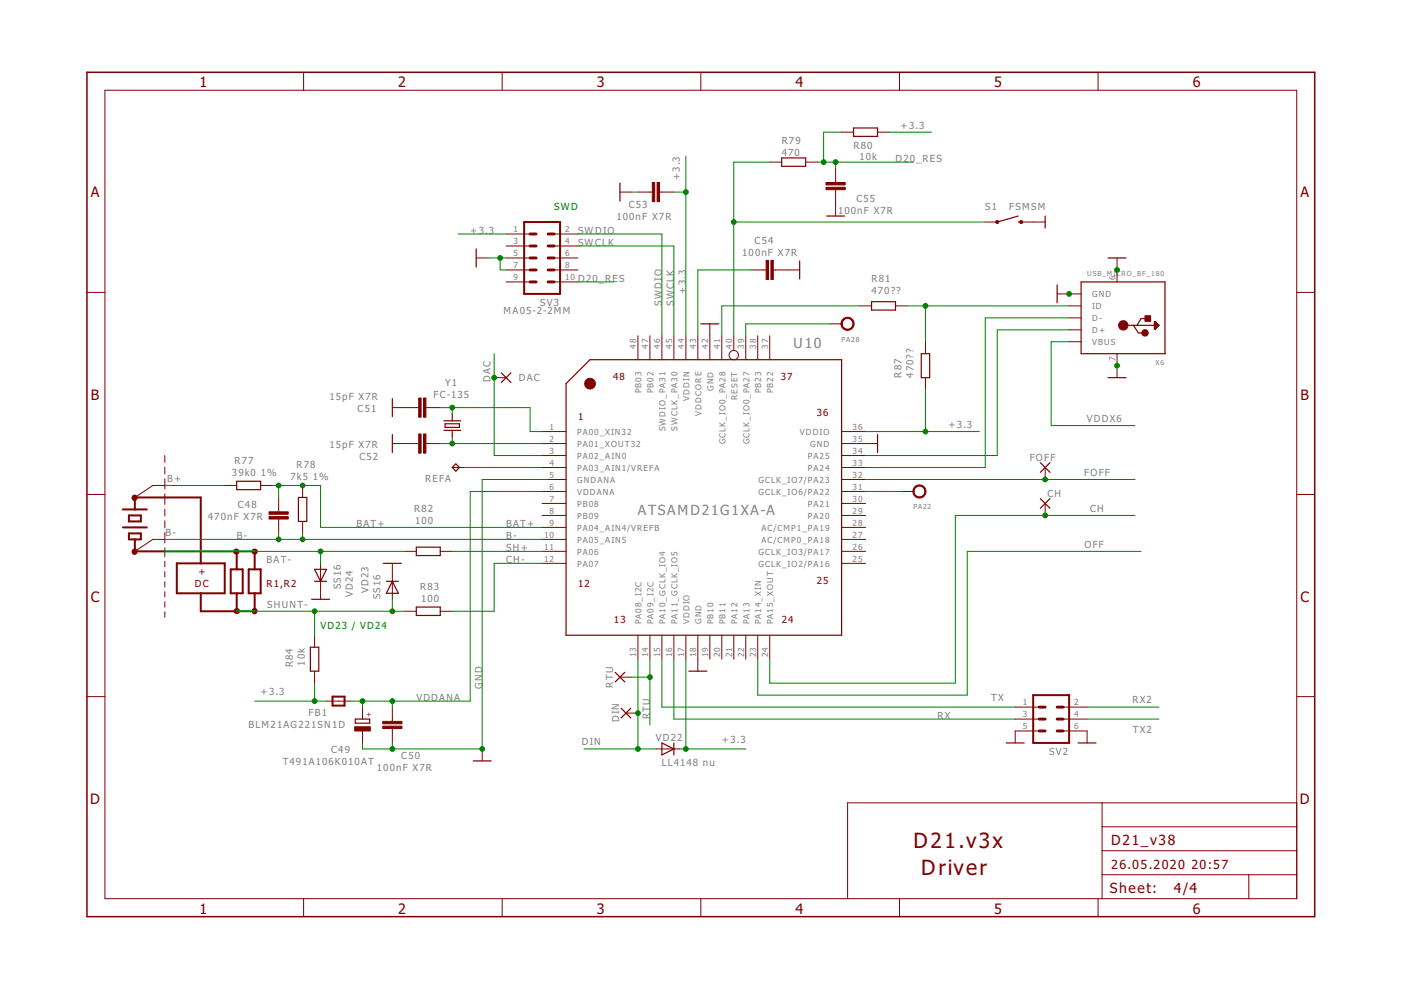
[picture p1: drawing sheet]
<svg xmlns="http://www.w3.org/2000/svg" width="297mm" height="210mm" viewBox="0 0 297 210" stroke-linecap="round" stroke-linejoin="round" font-family="sans-serif">
<g fill="none" stroke="#800000" stroke-width=".42">
<path d="M111.1 47.1h7.6v15.2h-7.6zM26.1 108h5M26.1 111.8h5M27.3 109.3h2.6v1.3h-2.6zM27.3 113.1h2.6v1.3h-2.6zM28.6 108v-2.5h14v13.9M28.6 114.4v2.5h6.3M37.5 119.4h10.1v6.4h-10.1zM50.2 116.9v3.8M54 116.9v3.8M42.6 125.8v3.8h7.6v-3.8M48.9 120.7h2.6v5.1h-2.6z"/>
<path d="M52.7 120.7h2.6v5.1h-2.6zM54 125.8v3.8M70.5 147.7h2.5v1.9h-2.5zM219.1 147.4h7.6v10.1h-7.6z"/>
</g>
<g fill="none" stroke="#800000" stroke-width=".21">
<path d="M22.2 19.1h252.7v171.4h-252.7zM64.4 15.3v3.8M106.5 15.3v3.8M148.6 15.3v3.8M190.7 15.3v3.8M232.8 15.3v3.8M163.2 34.4h2.5M170.8 34.4h2.6M177.2 35.6v3.1M178.4 28h2.6M186.1 28h2.5M101 54.7h2.5"/>
<path d="M107.3 57.2h5.1M107.3 49.6h5.1M107.3 52.2h5.1M107.3 54.7h5.1M107.3 59.8h5.1M117.5 57.2h5.1M117.5 49.6h5.1M117.5 52.2h5.1M117.5 54.7h5.1M117.5 59.8h5.1M131.4 40.7h2.6M135.3 40.7h3"/>
<path d="M139.8 40.7h3.1M159.4 57.2h3M164 57.2h5.5M177.2 40.2v5.6M208.9 47.1h2.5M216.5 47.1h5.1M236.8 54.7v5.1M18.4 62h3.8M135.3 71.2v5.1M137.8 71.2v5.1M140.3 71.2v5.1M142.9 71.2v5.1"/>
<path d="M145.4 71.2v5.1M148 71.2v5.1M150.5 68.7v7.6M153 71.2v5.1M155.6 71.2v3.1M158.1 71.2v5.1M160.7 71.2v5.1M163.2 71.2v5.1M175.9 68.7h2.5M182.2 64.9h2.6M189.9 64.9h2.5M196.2 72.5v2.5"/>
<path d="M224.1 62.3h5.1M226.7 64.9h2.5M226.7 69.9h2.5M226.7 67.4h2.5M226.7 72.5h2.5M236.8 75v5.1M274.9 62h3.8M34.9 96.6v1.4M34.9 99v1.5M83.2 86.4h5.6M83.2 94h5.6M90.3 86.4h3"/>
<path d="M90.3 94h3M95.9 99.1h2.5M104.8 80.1h2.5M114.9 94h5.1M114.9 91.5h5.1M114.9 96.6h5.1M114.9 99.1h5.1M178.4 94h7.7M178.4 91.5h5.1M178.4 96.6h5.1M178.4 99.1h5.1M196.2 80.1v2.5"/>
<path d="M221.6 99.1v2.6M18.4 104.8h3.8M34.9 101.5v2.2M34.9 104.7v2.3M34.9 107.9v1.5M34.9 110.4v1.5M34.9 112.9v2.2M34.9 116.1v1.9M34.9 119v1.2M34.9 102.9h-2.5l-3.8 2.6M34.9 114.4h-2.5l-3.8 2.5M47.6 102.9h2.6"/>
<path d="M55.3 102.9h2.5M59.1 105.5v3M59.1 110v3.1M64.2 102.9v2.6M64.2 110.6v2.5M68 119.4v7.7M83.2 119.4v7.7M85.7 116.9h2.6M93.3 116.9h2.6M114.9 114.4h5.1M114.9 111.8h5.1M114.9 116.9h5.1"/>
<path d="M114.9 119.4h5.1M114.9 104.2h5.1M114.9 101.7h5.1M114.9 106.7h5.1M114.9 109.3h5.1M178.4 114.4h5.1M178.4 111.8h5.1M178.4 116.9h5.1M178.4 119.4h5.1M178.4 104.2h5.1M178.4 101.7h5.1M178.4 106.7h5.1"/>
<path d="M178.4 109.3h5.1M191.1 104.2h2.6M221.6 106.7v2.6M274.9 104.8h3.8M34.9 121.2v1.1M34.9 123.3v1.2M34.9 125.5v1.1M34.9 127.6v1.1M34.9 129.7v1.2M66.7 134.7v2.5M85.7 129.6h2.6M93.3 129.6h2.6"/>
<path d="M135.3 134.7v5.1M137.8 134.7v5.1M140.3 134.7v5.1M142.9 134.7v5.1M145.4 134.7v5.1M148 134.7v7.6M150.5 134.7v5.1M153 134.7v5.1M155.6 134.7v5.1M158.1 134.7v5.1M160.7 134.7v5.1M163.2 134.7v5.1"/>
<path d="M18.4 147.7h3.8M66.7 142.3v2.5M69.2 148.7h5.1M76.9 149.9v2.6M76.9 155v2.5M83.2 149.9v3.1M83.2 154.5v3M102.2 158.8v2.5M131.4 143.6h2.6M132.7 151.2h2.6M139.1 158.8h5M215.2 149.9h5.1"/>
<path d="M215.2 152.5h5.1M220.3 155h-5.1v2.5M225.4 155h5.1v2.5M225.4 149.9h5.1M225.4 152.5h5.1M274.9 147.7h3.8M233.7 170.2v20.3M233.7 175.3h41.2M274.9 170.2h-95.2v20.3M64.4 190.5v3.9M106.5 190.5v3.9M148.6 190.5v3.9"/>
<path d="M190.7 190.5v3.9M232.8 190.5v3.9M233.7 185.5h41.2M233.7 180.4h41.2M264.8 185.5v5"/>
<circle cx="155.6" cy="75.3" r=".99"/>
</g>
<path d="M28.5 105.5v.1M28.5 116.9v.1M50.1 116.9h.1M53.9 116.9h.1M50.2 129.6h.1M54 129.5v.1" fill="none" stroke="#800000" stroke-width="1.3"/>
<path d="M18.4 15.3h260.3v179.1h-260.3z" fill="none" stroke="#800000" stroke-width=".32"/>
<g fill="none" stroke="#800000" stroke-width=".25">
<path d="M131.4 38.8v3.8M165.7 33.5h5.1v1.8h-5.1zM181 27.1h5.1v1.8h-5.1zM101 52.8v3.8M169.5 55.3v3.8M175.3 45.8h3.8M215.9 47.1h.6M215.9 45.8l-4.5 1.3M221.6 45.8v2.5M234.9 54.7h3.8M106.3 79.1l2 2M108.3 79.1l-2 2"/>
<path d="M148.6 68.7h3.8M184.8 64h5.1v1.7h-5.1zM195.3 75h1.8v5.1h-1.8zM224.1 60.4v3.8M238.2 69h6.6M240.3 69l1.1 1.6h1M243.1 67.5h-1.2l-.8 1.5M244.8 68.2h.2l.8 .8-.8 .8h-.2zM245 68.4v1.4M245.4 69l-.2-.4v.8l.4-.4M247 75v-15.2h-17.8v15.2h17.8M83.2 84.5v3.8"/>
<path d="M83.2 92.1v3.8M94.1 91.2h3.6M94.1 89.2h3.6M94.4 89.9h3v.7h-3zM95.9 87.7v1.5M95.9 91.2v1.6M96.6 98.4l.8 .7-.8 .8-.7-.8zM120 81.3l5.1-5h53.3v58.4h-58.4zM186.1 92.1v3.8M220.6 98.1l2 2M222.6 98.1l-2 2M234.9 80.1h3.8"/>
<path d="M50.2 102h5.1v1.8h-5.1zM63.3 105.5h1.7v5.1h-1.7zM81.3 119.4h3.8M88.3 116h5v1.8h-5zM220.6 105.7l2 2.1M222.6 105.7l-2 2.1M65.8 137.2h1.8v5.1h-1.8zM66.1 127.1h3.8M66.7 123.3h2.5M66.7 120.7h2.5l-1.2 2.6zM81.9 123.3h2.6M83.2 123.3l1.3 2.5h-2.6z"/>
<path d="M88.3 128.7h5v1.8h-5zM75.3 152.5h3.1v.8h-3.1zM130.4 142.6l2.1 2M131.7 150.2l2 2M132.5 142.6l-2.1 2M133.7 150.2l-2 2M140.3 157.5l2.6 1.3-2.6 1.3zM142.9 157.5v2.6M146 142.3h3.9M213.3 157.5h3.8M228.6 157.5h3.8M100.3 161.3h3.8"/>
</g>
<g fill="#800000" stroke="#800000" stroke-width=".21">
<path d="M175.1 38.7h4.1v.5h-4.1z"/>
<path d="M175.1 39.7h4.1v.5h-4.1z"/>
<path d="M162.4 55.2h.5v4.1h-.5z"/>
<path d="M163.4 55.2h.6v4.1h-.6z"/>
<path d="M138.3 38.7h.5v4.1h-.5z"/>
<path d="M139.3 38.7h.5v4.1h-.5z"/>
<path d="M81.2 154h4v.5h-4z"/>
<path d="M81.2 153h4v.5h-4z"/>
<path d="M75.2 154.1h3.3v.9h-3.3z"/>
<path d="M88.8 84.4h.5v4.1h-.5z"/>
<path d="M89.8 84.4h.5v4.1h-.5z"/>
<path d="M88.8 92h.5v4.1h-.5z"/>
<path d="M89.8 92h.5v4.1h-.5z"/>
<path d="M57 109.5h4.1v.5h-4.1z"/>
<path d="M57 108.5h4.1v.5h-4.1z"/>
<path d="M242.8 67h1.1v1.1h-1.1z"/>
</g>
<g fill="#800000" stroke="#800000" stroke-width=".21">
<path d="M193.9 103.3a1.4 1.4 0 0 1 2.2 .1 1.4 1.4 0 0 1-.8 2.1 1.4 1.4 0 0 1-1.8-1.3h.3a1.14 1.14 0 0 1 1.7-.9 1.14 1.14 0 0 1 .1 1.9 1.14 1.14 0 0 1-1.8-.7v-.3h-.3z" fill-rule="evenodd"/>
<path d="M178.7 67.7a1.4 1.4 0 0 1 2.2 .2 1.4 1.4 0 0 1-.8 2.1 1.4 1.4 0 0 1-1.8-1.3h.3a1.14 1.14 0 0 1 1.6-1 1.14 1.14 0 0 1 .2 1.9 1.14 1.14 0 0 1-1.8-.7v-.2h-.3z" fill-rule="evenodd"/>
<circle cx="125.1" cy="81.3" r="1.15"/>
<circle cx="238.2" cy="69" r="1.01"/>
<circle cx="242.8" cy="70.6" r=".7"/>
<circle cx="211.4" cy="47.1" r=".33"/>
<circle cx="216.5" cy="47.1" r=".33"/>
</g>
<g fill="none" stroke="#800000" stroke-width=".61">
<path d="M112.4 54.7h1.3M112.4 52.2h1.3M112.4 49.6h1.3M112.4 59.8h1.3M112.4 57.2h1.3M116.2 54.7h1.3M116.2 52.2h1.3M116.2 49.6h1.3M116.2 59.8h1.3M116.2 57.2h1.3M220.3 155h1.3M220.3 152.5h1.3"/>
<path d="M220.3 149.9h1.3M224.1 155h1.3M224.1 152.5h1.3M224.1 149.9h1.3"/>
</g>
<g fill="none" stroke="#008000" stroke-width=".21">
<path d="M145.4 33.1v38.1M163.2 34.4h-7.6v36.8M173.4 34.4h20.3M177.2 34.4v1.2M178.4 28h-3.8v6.4M188.6 28h8.9M97.2 49.6h10.1M103.5 54.7h3.8M106 54.7v2.5h1.3M122.6 49.6h17.7v21.6M122.6 59.8h7.6M122.6 52.2h20.3v19"/>
<path d="M134 40.7h1.3M142.9 40.7h2.5M155.6 47.1h53.3M159.4 57.2h-11.4v14M104.8 75v21.6h10.1M175.9 68.7h-17.8v2.5M182.2 64.9h-29.2v6.3M192.4 64.9h34.3M196.2 64.9v7.6M226.7 69.9h-15.3v26.7h-27.9M226.7 67.4h-17.8v31.7h-25.4M226.7 72.5h-3.8v17.7h17.7"/>
<path d="M93.3 86.4h19.1v5.1h2.5M93.3 94h21.6M95.9 86.4v1.3M95.9 92.8v1.2M98.4 99.1h16.5M183.5 91.5h24.1M196.2 82.6v8.9M34.9 116.9h50.8M34.9 102.9h12.7M34.9 114.4h80M57.8 102.9h10.2v8.9h46.9M59.1 102.9v2.6"/>
<path d="M59.1 113.1v1.3M64.2 113.1v1.3M68 116.9v2.5M95.9 116.9h19M114.9 104.2h-15.2v44.5h-25.4M114.9 119.4h-10.1v10.2h-8.9M116.2 101.7h-14v57.1h-25.3v-1.3M183.5 101.7h57.1M183.5 104.2h7.6M240.6 109.3h-38.1v35.5h-39.3v-5M241.9 116.9h-36.8v30.5h-44.4v-7.6M50.2 129.6h35.5"/>
<path d="M66.7 129.6v5.1M83.2 127.1v2.5M135.3 139.8v19M137.8 139.8v13.9M140.3 139.8v10.1h74.9M142.9 139.8v12.7h72.3M145.4 139.8v19M54 148.7h15.2M66.7 144.8v3.9M76.9 148.7v1.2M83.2 148.7v1.2M83.2 157.5v1.3"/>
<path d="M123.8 158.8h15.3M134 143.6h3.8M144.1 158.8h14M230.5 149.9h15.2M230.5 152.5h15.2"/>
</g>
<g fill="#008000" stroke="#008000" stroke-width=".21">
<circle cx="83.2" cy="158.8" r=".51"/>
<circle cx="102.2" cy="158.8" r=".51"/>
<circle cx="106" cy="54.7" r=".51"/>
<circle cx="226.7" cy="62.3" r=".51"/>
<circle cx="236.8" cy="57.2" r=".51"/>
<circle cx="236.8" cy="77.5" r=".51"/>
<circle cx="68" cy="116.9" r=".51"/>
<circle cx="59.1" cy="102.9" r=".51"/>
<circle cx="64.2" cy="102.9" r=".51"/>
<circle cx="135.3" cy="158.8" r=".51"/>
<circle cx="135.3" cy="151.2" r=".51"/>
<circle cx="66.7" cy="148.7" r=".51"/>
<circle cx="145.4" cy="40.7" r=".51"/>
<circle cx="196.2" cy="91.5" r=".51"/>
<circle cx="145.4" cy="158.8" r=".51"/>
<circle cx="83.2" cy="148.7" r=".51"/>
<circle cx="76.9" cy="148.7" r=".51"/>
<circle cx="155.6" cy="47.1" r=".51"/>
<circle cx="177.2" cy="34.4" r=".51"/>
<circle cx="174.6" cy="34.4" r=".51"/>
<circle cx="104.8" cy="80.1" r=".51"/>
<circle cx="221.6" cy="101.7" r=".51"/>
<circle cx="95.9" cy="94" r=".51"/>
<circle cx="95.9" cy="86.4" r=".51"/>
<circle cx="137.8" cy="143.6" r=".51"/>
<circle cx="196.2" cy="64.9" r=".51"/>
<circle cx="221.6" cy="109.3" r=".51"/>
<circle cx="83.2" cy="129.6" r=".51"/>
<circle cx="66.7" cy="129.6" r=".51"/>
<circle cx="59.1" cy="114.4" r=".51"/>
<circle cx="64.2" cy="114.4" r=".51"/>
</g>
<path d="M34.9 116.9h19.1M50.2 129.6h3.8" fill="none" stroke="#008000" stroke-width=".42"/>
<g font-size="5.4" fill="#800000">
<text x="193.7" y="179.7">D21.v3x</text>
<text x="195.3" y="185.5">Driver</text>
</g>
<g font-size="3.7" fill="#800000">
<text x="42.3" y="18.5">1</text>
<text x="84.4" y="18.5">2</text>
<text x="126.5" y="18.5">3</text>
<text x="168.7" y="18.5">4</text>
<text x="210.8" y="18.5">5</text>
<text x="252.9" y="18.5">6</text>
<text x="19.2" y="41.9">A</text>
<text x="275.7" y="41.9">A</text>
<text x="19.3" y="84.7">B</text>
<text x="275.8" y="84.7">B</text>
<text x="19.2" y="127.6">C</text>
<text x="275.7" y="127.6">C</text>
<text x="19.1" y="170.4">D</text>
<text x="275.6" y="170.4">D</text>
<text x="42.3" y="193.7">1</text>
<text x="84.4" y="193.7">2</text>
<text x="126.5" y="193.7">3</text>
<text x="168.7" y="193.7">4</text>
<text x="210.8" y="193.7">5</text>
<text x="252.9" y="193.7">6</text>
</g>
<g font-size="3.6" fill="#808080">
<text x="168.3" y="73.7">U10</text>
<text x="135.3" y="109.3">ATSAMD21G1XA-A</text>
</g>
<g font-size="3.6" fill="#800000">
<text x="235.6" y="179.1">D21_v38</text>
<text x="235.3" y="189.4">Sheet:</text>
<text x="248.9" y="189.3">4/4</text>
</g>
<g font-size="3.2" fill="#800000">
<text x="235.6" y="184.2">26.05.2020</text>
<text x="252.6" y="184.2">20:57</text>
</g>
<g font-size="2.5" fill="#808080">
<text x="190.9" y="27.3">+3.3</text>
<text x="165.7" y="33.1">470</text>
<text x="165.7" y="30.6">R79</text>
<text x="181" y="31.6">R80</text>
<text x="182.2" y="33.9">10k</text>
<text x="189.9" y="34.4">D20_RES</text>
<text x="144.1" y="38.2" transform="rotate(-90 144.1 38.2)">+3.3</text>
<text x="130.7" y="46.7">100nF X7R</text>
<text x="133.3" y="44.2">C53</text>
<text x="177.7" y="45.4">100nF X7R</text>
<text x="181.6" y="42.9">C55</text>
<text x="208.9" y="44.5">S1</text>
<text x="214" y="44.5">FSMSM</text>
<text x="99.7" y="49.6">+3.3</text>
<text x="122.6" y="49.6">SWDIO</text>
<text x="122.6" y="52.1">SWCLK</text>
<text x="160" y="51.8">C54</text>
<text x="122.6" y="59.8">D20_RES</text>
<text x="157.4" y="54.3">100nF X7R</text>
<text x="184.8" y="59.8">R81</text>
<text x="114.5" y="64.8">SV3</text>
<text x="140.3" y="64.8" transform="rotate(-90 140.3 64.8)">SWDIO</text>
<text x="142.9" y="64.8" transform="rotate(-90 142.9 64.8)">SWCLK</text>
<text x="145.4" y="62.3" transform="rotate(-90 145.4 62.3)">+3.3</text>
<text x="184.8" y="62.3">470??</text>
<text x="106.8" y="66.6">MA05-2-2MM</text>
<text x="94.4" y="81.9">Y1</text>
<text x="104" y="81" transform="rotate(-90 104 81)">DAC</text>
<text x="110" y="80.8">DAC</text>
<text x="191.1" y="80.1" transform="rotate(-90 191.1 80.1)">R87</text>
<text x="193.7" y="80.1" transform="rotate(-90 193.7 80.1)">470??</text>
<text x="69.9" y="84.8">15pF X7R</text>
<text x="75.8" y="87.3">C51</text>
<text x="91.9" y="84.4">FC-135</text>
<text x="230.4" y="89.5">VDDX6</text>
<text x="69.9" y="94.9">15pF X7R</text>
<text x="201.1" y="90.7">+3.3</text>
<text x="49.2" y="100.9">39k0</text>
<text x="49.7" y="98.4">R77</text>
<text x="55.3" y="100.9">1%</text>
<text x="61.6" y="101.7">7k5</text>
<text x="62.9" y="99.1">R78</text>
<text x="66.3" y="101.7">1%</text>
<text x="76.2" y="97.5">C52</text>
<text x="218.3" y="97.7">FOFF</text>
<text x="229.9" y="100.9">FOFF</text>
<text x="35.5" y="102.2">B+</text>
<text x="50.4" y="107.6">C48</text>
<text x="90.1" y="102.2">REFA</text>
<text x="222.1" y="105.3">CH</text>
<text x="35.1" y="113.6">B-</text>
<text x="44.1" y="110.2">470nF X7R</text>
<text x="75.6" y="111.8">BAT+</text>
<text x="87.8" y="108.5">R82</text>
<text x="88" y="111.1">100</text>
<text x="107.3" y="111.8">BAT+</text>
<text x="231.1" y="108.5">CH</text>
<text x="50.2" y="114.4">B-</text>
<text x="56.5" y="119.4">BAT-</text>
<text x="107.3" y="116.9">SH+</text>
<text x="107.3" y="119.4">CH-</text>
<text x="107.3" y="114.4">B-</text>
<text x="229.9" y="116.1">OFF</text>
<text x="72.3" y="124.9" transform="rotate(-90 72.3 124.9)">SS16</text>
<text x="78.1" y="125.8" transform="rotate(-90 78.1 125.8)">VD23</text>
<text x="89.1" y="125">R83</text>
<text x="56.7" y="128.8">SHUNT-</text>
<text x="74.8" y="126.6" transform="rotate(-90 74.8 126.6)">VD24</text>
<text x="80.7" y="127.1" transform="rotate(-90 80.7 127.1)">SS16</text>
<text x="89.3" y="127.6">100</text>
<text x="62.1" y="141.5" transform="rotate(-90 62.1 141.5)">R84</text>
<text x="64.7" y="141.2" transform="rotate(-90 64.7 141.2)">10k</text>
<text x="55.3" y="147.4">+3.3</text>
<text x="88.3" y="148.6">VDDANA</text>
<text x="102.2" y="146.1" transform="rotate(-90 102.2 146.1)">GND</text>
<text x="130" y="145.8" transform="rotate(-90 130 145.8)">RTU</text>
<text x="210.2" y="148.6">TX</text>
<text x="240.1" y="149.2">RX2</text>
<text x="52.7" y="154.4">BLM21AG221SN1D</text>
<text x="65.4" y="151.8">FB1</text>
<text x="131.3" y="153.1" transform="rotate(-90 131.3 153.1)">DIN</text>
<text x="137.8" y="152.5" transform="rotate(-90 137.8 152.5)">RTU</text>
<text x="198.7" y="152.5">RX</text>
<text x="240.2" y="155.5">TX2</text>
<text x="70.2" y="159.6">C49</text>
<text x="85.1" y="161">C50</text>
<text x="123.3" y="158">DIN</text>
<text x="139.1" y="157">VD22</text>
<text x="153" y="157.5">+3.3</text>
<text x="222.4" y="160.1">SV2</text>
<text x="59.9" y="162.1">T491A106K010AT</text>
<text x="79.9" y="163.5">100nF X7R</text>
<text x="140.3" y="162.4">LL4148 nu</text>
</g>
<g font-size="2.5" fill="#008000">
<text x="117.5" y="44.5">SWD</text>
<text x="68" y="133.4">VD23 / VD24</text>
</g>
<g font-size="2.5" fill="#800000">
<text x="130" y="80.6">48</text>
<text x="165.6" y="80.6">37</text>
<text x="122.6" y="89">1</text>
<text x="173.2" y="88.2">36</text>
<text x="41.3" y="124.5">DC</text>
<text x="42.1" y="121.9">+</text>
<text x="56.5" y="124.5">R1,R2</text>
<text x="122.6" y="124.5">12</text>
<text x="173.2" y="123.8">25</text>
<text x="130.2" y="132.1">13</text>
<text x="165.7" y="132.1">24</text>
</g>
<g font-size="2.1" fill="#808080">
<text x="108.9" y="49.3">1</text>
<text x="108.9" y="51.8">3</text>
<text x="119.8" y="49.3">2</text>
<text x="119.8" y="51.8">4</text>
<text x="108.9" y="54.3">5</text>
<text x="108.9" y="56.9">7</text>
<text x="108.9" y="59.4">9</text>
<text x="119.8" y="54.3">6</text>
<text x="119.8" y="56.9">8</text>
<text x="119.8" y="59.4">10</text>
<text x="236.5" y="59.4" transform="rotate(-90 236.5 59.4)">6</text>
<text x="231.6" y="63.1">GND</text>
<text x="231.6" y="65.6">ID</text>
<text x="231.6" y="70.7">D+</text>
<text x="231.6" y="68.1">D-</text>
<text x="134.9" y="73.9" transform="rotate(-90 134.9 73.9)">48</text>
<text x="137.4" y="73.9" transform="rotate(-90 137.4 73.9)">47</text>
<text x="140" y="73.9" transform="rotate(-90 140 73.9)">46</text>
<text x="142.5" y="73.9" transform="rotate(-90 142.5 73.9)">45</text>
<text x="145.1" y="73.9" transform="rotate(-90 145.1 73.9)">44</text>
<text x="147.6" y="73.9" transform="rotate(-90 147.6 73.9)">43</text>
<text x="150.1" y="73.9" transform="rotate(-90 150.1 73.9)">42</text>
<text x="152.7" y="73.9" transform="rotate(-90 152.7 73.9)">41</text>
<text x="155.2" y="73.9" transform="rotate(-90 155.2 73.9)">40</text>
<text x="157.8" y="73.9" transform="rotate(-90 157.8 73.9)">39</text>
<text x="160.3" y="73.9" transform="rotate(-90 160.3 73.9)">38</text>
<text x="162.8" y="73.9" transform="rotate(-90 162.8 73.9)">37</text>
<text x="231.6" y="73.2">VBUS</text>
<text x="236.5" y="76.5" transform="rotate(-90 236.5 76.5)">7</text>
<text x="136" y="83.4" transform="rotate(-90 136 83.4)">PB03</text>
<text x="138.6" y="83.4" transform="rotate(-90 138.6 83.4)">PB02</text>
<text x="151.3" y="82.9" transform="rotate(-90 151.3 82.9)">GND</text>
<text x="161.4" y="83.4" transform="rotate(-90 161.4 83.4)">PB23</text>
<text x="164" y="83.4" transform="rotate(-90 164 83.4)">PB22</text>
<text x="146.2" y="85" transform="rotate(-90 146.2 85)">VDDIN</text>
<text x="148.7" y="88.1" transform="rotate(-90 148.7 88.1)">VDDCORE</text>
<text x="156.3" y="84.8" transform="rotate(-90 156.3 84.8)">RESET</text>
<text x="116.5" y="91.2">1</text>
<text x="116.5" y="93.7">2</text>
<text x="122.4" y="92.3">PA00_XIN32</text>
<text x="122.4" y="94.8">PA01_XOUT32</text>
<text x="141.1" y="91.5" transform="rotate(-90 141.1 91.5)">SWDIO_PA31</text>
<text x="143.6" y="91.3" transform="rotate(-90 143.6 91.3)">SWCLK_PA30</text>
<text x="153.8" y="94.2" transform="rotate(-90 153.8 94.2)">GCLK_IO0_PA28</text>
<text x="158.9" y="94.2" transform="rotate(-90 158.9 94.2)">GCLK_IO0_PA27</text>
<text x="169.6" y="92.3">VDDIO</text>
<text x="171.8" y="94.8">GND</text>
<text x="180.8" y="93.7">35</text>
<text x="180.8" y="91.2">36</text>
<text x="116.5" y="96.2">3</text>
<text x="116.5" y="98.8">4</text>
<text x="116.5" y="101.3">5</text>
<text x="122.4" y="97.3">PA02_AIN0</text>
<text x="122.4" y="99.9">PA03_AIN1/VREFA</text>
<text x="171.3" y="99.9">PA24</text>
<text x="171.3" y="97.3">PA25</text>
<text x="180.8" y="101.3">32</text>
<text x="180.8" y="98.8">33</text>
<text x="180.8" y="96.2">34</text>
<text x="116.5" y="103.8">6</text>
<text x="116.5" y="106.4">7</text>
<text x="122.4" y="105">VDDANA</text>
<text x="122.4" y="107.5">PB08</text>
<text x="122.4" y="102.4">GNDANA</text>
<text x="160.8" y="105">GCLK_IO6/PA22</text>
<text x="160.8" y="102.4">GCLK_IO7/PA23</text>
<text x="171.3" y="107.5">PA21</text>
<text x="180.8" y="103.8">31</text>
<text x="180.8" y="106.4">30</text>
<text x="116.5" y="111.5">9</text>
<text x="116.5" y="108.9">8</text>
<text x="122.4" y="112.6">PA04_AIN4/VREFB</text>
<text x="122.4" y="110">PB09</text>
<text x="161.4" y="112.6">AC/CMP1_PA19</text>
<text x="171.3" y="110">PA20</text>
<text x="180.8" y="111.5">28</text>
<text x="180.8" y="108.9">29</text>
<text x="115.4" y="114">10</text>
<text x="115.4" y="116.5">11</text>
<text x="115.4" y="119.1">12</text>
<text x="122.4" y="115.1">PA05_AIN5</text>
<text x="122.4" y="117.7">PA06</text>
<text x="160.8" y="117.7">GCLK_IO3/PA17</text>
<text x="161.4" y="115.1">AC/CMP0_PA18</text>
<text x="180.8" y="119.1">25</text>
<text x="180.8" y="116.5">26</text>
<text x="180.8" y="114">27</text>
<text x="122.4" y="120.2">PA07</text>
<text x="160.8" y="120.2">GCLK_IO2/PA16</text>
<text x="136" y="132.3" transform="rotate(-90 136 132.3)">PA08_I2C</text>
<text x="138.6" y="132.3" transform="rotate(-90 138.6 132.3)">PA09_I2C</text>
<text x="141.1" y="132.3" transform="rotate(-90 141.1 132.3)">PA10_GCLK_IO4</text>
<text x="143.6" y="132.3" transform="rotate(-90 143.6 132.3)">PA11_GCLK_IO5</text>
<text x="146.2" y="132.3" transform="rotate(-90 146.2 132.3)">VDDIO</text>
<text x="148.7" y="132.3" transform="rotate(-90 148.7 132.3)">GND</text>
<text x="151.3" y="132.3" transform="rotate(-90 151.3 132.3)">PB10</text>
<text x="153.8" y="132.3" transform="rotate(-90 153.8 132.3)">PB11</text>
<text x="156.3" y="132.3" transform="rotate(-90 156.3 132.3)">PA12</text>
<text x="158.9" y="132.3" transform="rotate(-90 158.9 132.3)">PA13</text>
<text x="161.4" y="132.3" transform="rotate(-90 161.4 132.3)">PA14_XIN</text>
<text x="164" y="132.3" transform="rotate(-90 164 132.3)">PA15_XOUT</text>
<text x="134.9" y="139.3" transform="rotate(-90 134.9 139.3)">13</text>
<text x="137.4" y="139.3" transform="rotate(-90 137.4 139.3)">14</text>
<text x="140" y="139.3" transform="rotate(-90 140 139.3)">15</text>
<text x="142.5" y="139.3" transform="rotate(-90 142.5 139.3)">16</text>
<text x="145.1" y="139.3" transform="rotate(-90 145.1 139.3)">17</text>
<text x="147.6" y="139.3" transform="rotate(-90 147.6 139.3)">18</text>
<text x="150.1" y="139.3" transform="rotate(-90 150.1 139.3)">19</text>
<text x="152.7" y="139.3" transform="rotate(-90 152.7 139.3)">20</text>
<text x="155.2" y="139.3" transform="rotate(-90 155.2 139.3)">21</text>
<text x="157.8" y="139.3" transform="rotate(-90 157.8 139.3)">22</text>
<text x="160.3" y="139.3" transform="rotate(-90 160.3 139.3)">23</text>
<text x="162.8" y="139.3" transform="rotate(-90 162.8 139.3)">24</text>
<text x="216.8" y="149.6">1</text>
<text x="227.7" y="149.6">2</text>
<text x="216.8" y="152.1">3</text>
<text x="216.8" y="154.6">5</text>
<text x="227.7" y="152.1">4</text>
<text x="227.7" y="154.6">6</text>
</g>
<g font-size="1.8" fill="#808080">
<text x="230.5" y="58.5">USB_MICRO_BF_180</text>
<text x="178.4" y="72.5">PA28</text>
<text x="245" y="77.3">X6</text>
<text x="193.7" y="108">PA22</text>
</g>
<text font-size="1.8" fill="#800000" x="78.7" y="152" transform="rotate(-90 78.7 152)">+</text>
</svg>
